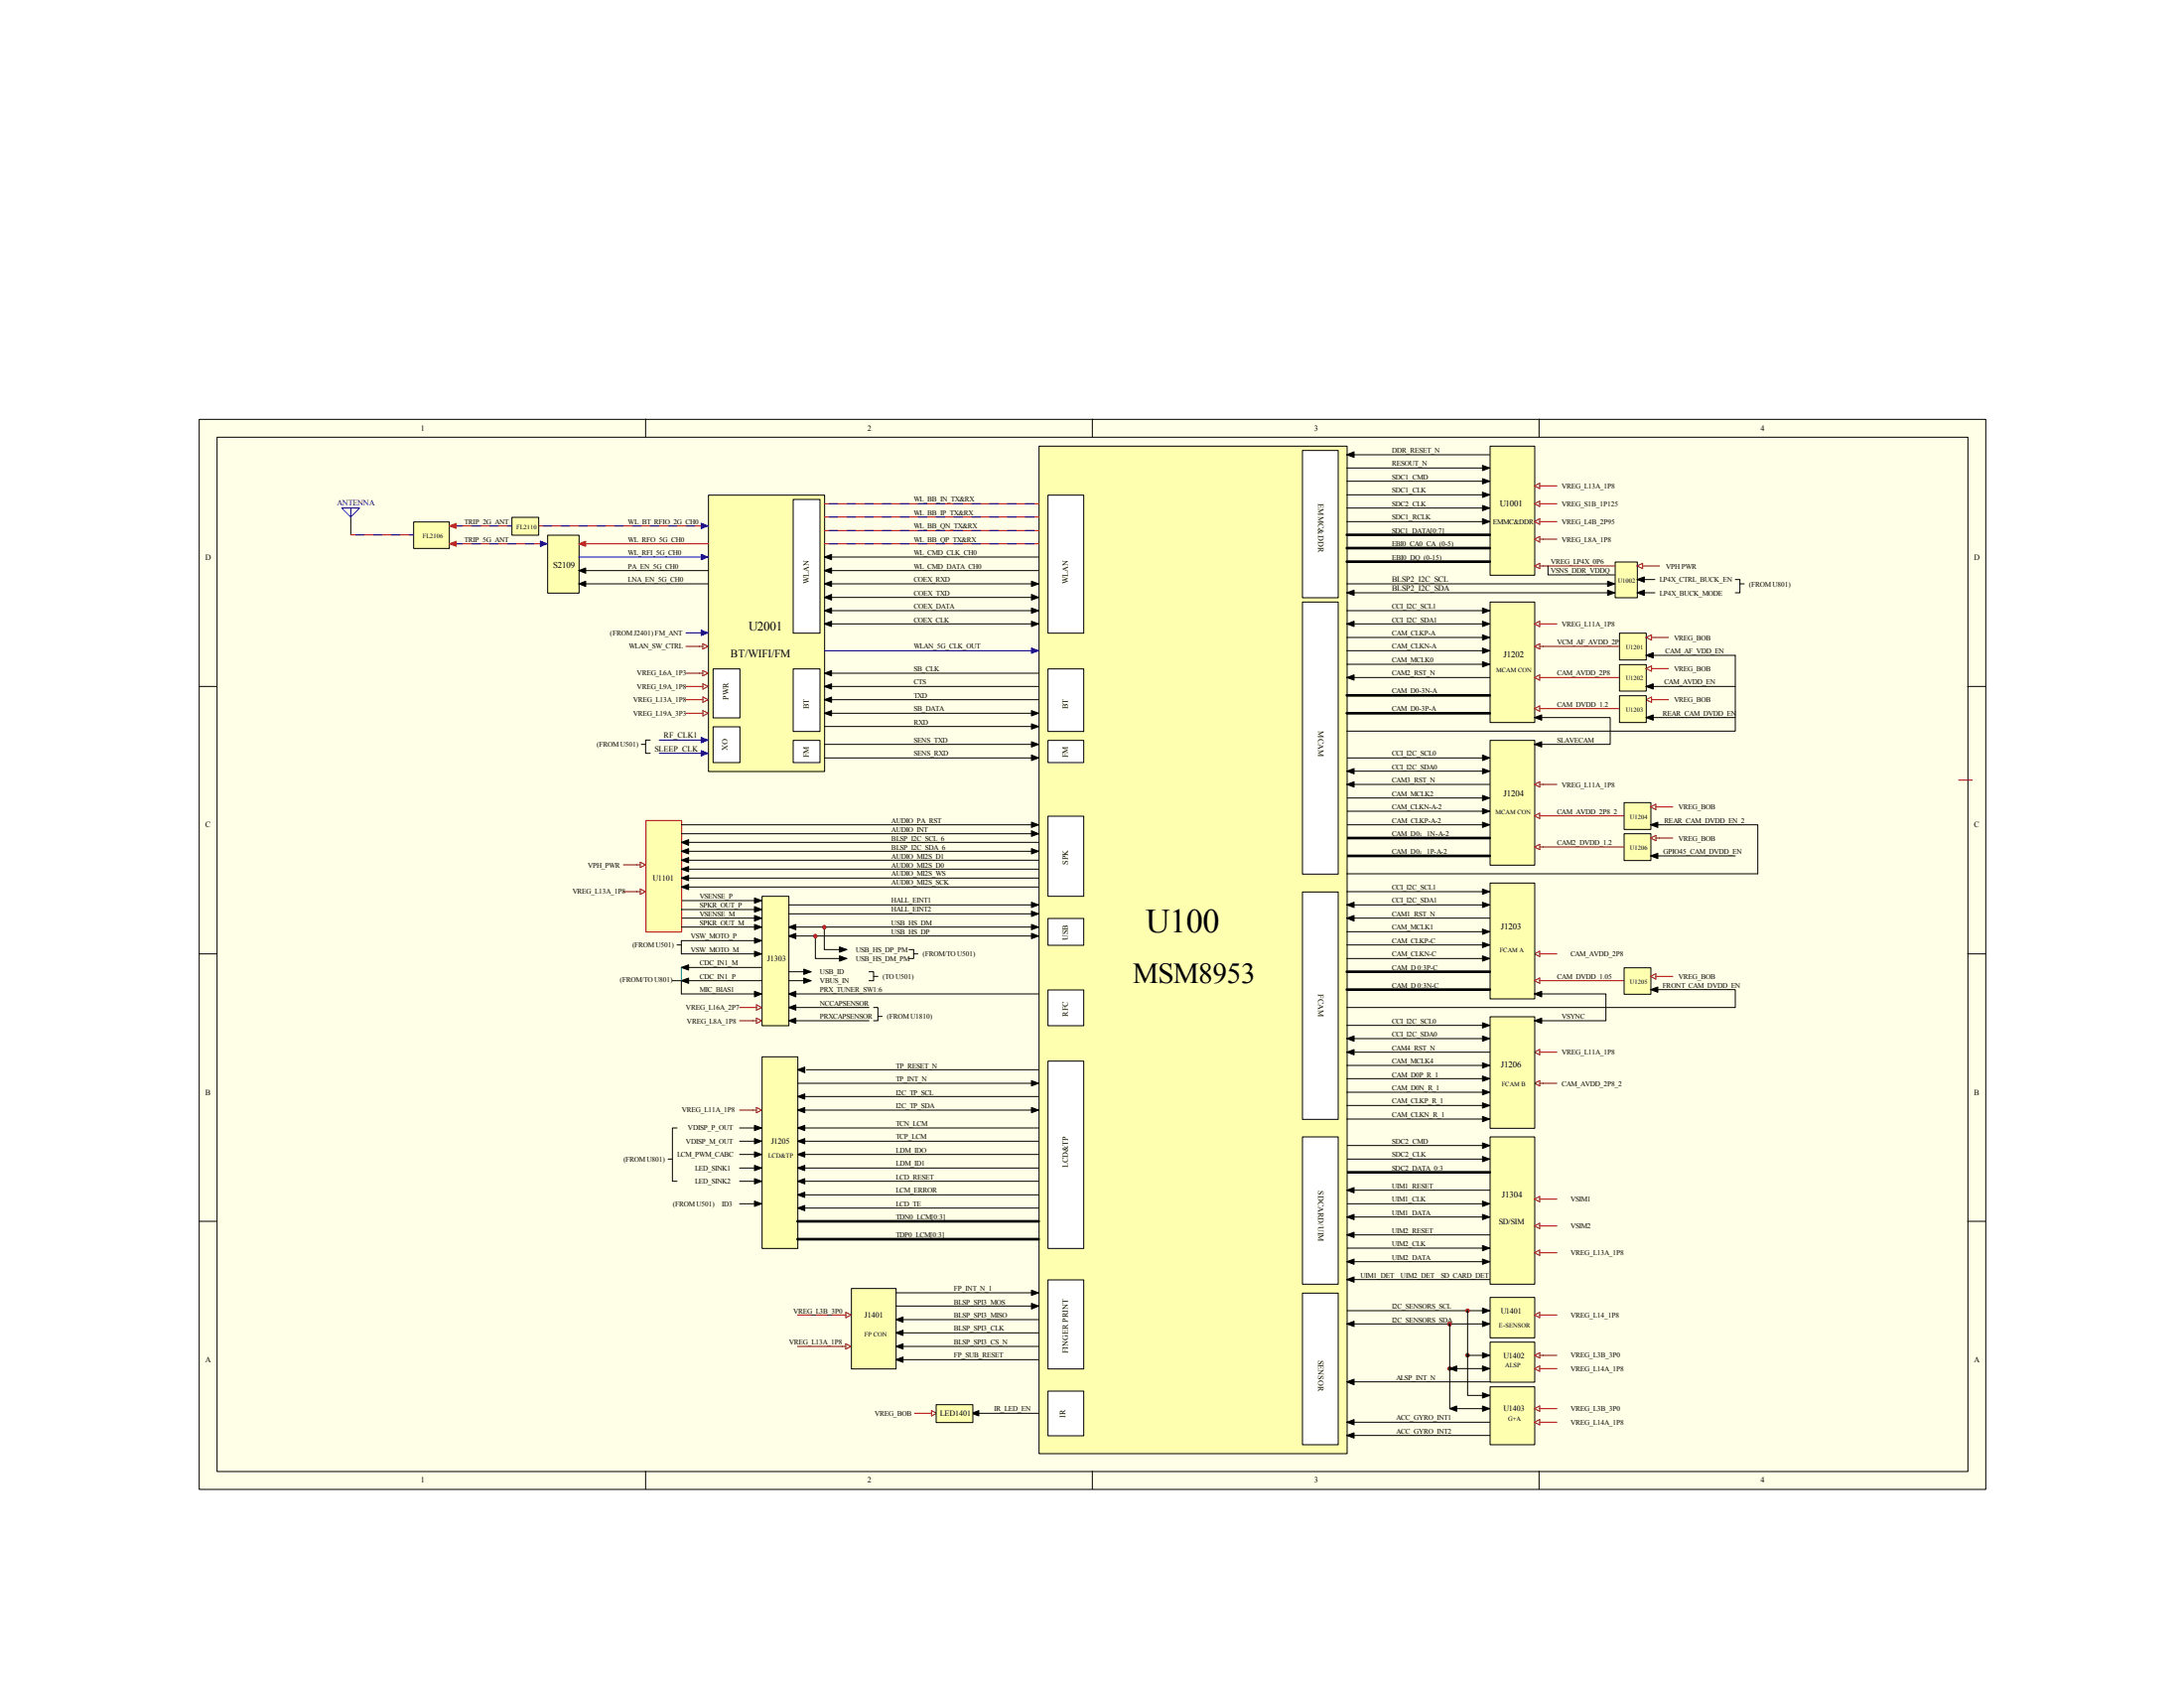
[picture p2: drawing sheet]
<svg xmlns="http://www.w3.org/2000/svg" width="279mm" height="216mm" viewBox="0 0 279 216" stroke-linecap="round" stroke-linejoin="round" font-family="sans-serif">
<path d="M25.5 53.6h228.5v136.9h-228.5z" fill="#ffffe8"/>
<g fill="none" stroke="#000" stroke-width=".13">
<path d="M25.5 53.6h228.5v136.9h-228.5zM27.8 55.9h224v132.3h-224zM82.6 53.6v2.3M139.7 53.6v2.3M196.9 53.6v2.3M44.9 66.1v2.3M25.4 87.8h2.3M251.7 87.8h2.3M25.4 122h2.3M251.7 122h2.3M25.4 156.2h2.3M251.7 156.2h2.3"/>
<path d="M82.6 188.2v2.3M139.7 188.2v2.3M196.9 188.2v2.3"/>
</g>
<path d="M43.7 65h2.3l-1.1 1.1zM44.9 65v1.1" fill="none" stroke="#00f" stroke-width=".13"/>
<path d="M70.1 68.5h4v7.4h-4z" fill="#ffffb0"/>
<path d="M70.1 68.5h4v7.4h-4z" fill="none" stroke="#000" stroke-width=".13"/>
<path d="M87.8 80.9h2.8" fill="none" stroke="#0000bf" stroke-width=".13"/>
<path d="M90.7 63.4h14.8v35.3h-14.8z" fill="#ffffb0"/>
<path d="M90.6 63.3h14.9v35.4h-14.9zM105.5 71.2h27.4M105.5 73h27.4M105.5 74.7h27.4M105.5 76.4h27.4M105.5 78.1h27.4M105.5 87.8h27.4M105.5 89.5h27.4M105.5 91.2h27.4M105.5 95.2h27.4M105.5 96.9h27.4" fill="none" stroke="#000" stroke-width=".13"/>
<path d="M87.8 91.2h2.1M87.8 89.5h2.1M87.8 87.8h2.1M89.9 90.9l.7 .3-.7 .4zM89.9 87.5l.7 .3-.7 .3zM89.9 89.2l.7 .3-.7 .3z" fill="none" stroke="#800000" stroke-width=".13"/>
<path d="M190.7 94.7h5.6v16h-5.6z" fill="#ffffb0"/>
<path d="M172.3 96.9h18.3M172.3 98.6h17.7M190.6 94.7h5.7v16h-5.7zM171.7 102.1h18.3M172.3 100.3h18.3M172.3 103.8h18.3M172.3 105.5h17.7" fill="none" stroke="#000" stroke-width=".13"/>
<path d="M172.3 107.2h18.3M172.3 109.5h18.3" fill="none" stroke="#000" stroke-width=".34"/>
<path d="M196.3 100.3l.7-.3v.7zM197 100.3h2.2" fill="none" stroke="#800000" stroke-width=".13"/>
<path d="M190.7 145.5h5.6v18.8h-5.6z" fill="#ffffb0"/>
<path d="M172.3 146.5h18.3M172.3 148.3h18.3M172.3 152.2h18.3M172.3 154h18.3M172.3 155.7h18.3M172.3 157.9h18.3M172.3 159.6h18.3M190.6 145.4h5.7v18.9h-5.7zM172.3 161.4h18.3" fill="none" stroke="#000" stroke-width=".13"/>
<path d="M172.3 149.9h18.3" fill="none" stroke="#000" stroke-width=".34"/>
<path d="M196.3 153.4l.7-.4v.7zM196.3 156.8l.7-.3v.6zM197 153.4h2.2M197 156.8h2.2" fill="none" stroke="#800000" stroke-width=".13"/>
<path d="M190.7 166h5.6v5.1h-5.6z" fill="#ffffb0"/>
<path d="M172.3 167.6h18.3M172.3 169.3h18.3M190.6 165.9h5.7v5.2h-5.7z" fill="none" stroke="#000" stroke-width=".13"/>
<path d="M190.7 171.7h5.6v5.1h-5.6z" fill="#ffffb0"/>
<path d="M172.3 176.7h18.3M190.6 171.7h5.7v5.1h-5.7z" fill="none" stroke="#000" stroke-width=".13"/>
<path d="M196.3 173.4l.7-.4v.7zM197 173.4h.4" fill="none" stroke="#800000" stroke-width=".13"/>
<path d="M187.6 173.2l.1-.1 .2 .1v.3h-.3l-.1-.1z" fill-rule="evenodd" fill="#800000"/>
<path d="M187.6 173.2l.1-.1 .2 .1v.3h-.3l-.1-.1z" fill="none" stroke="#800000" stroke-width=".13"/>
<path d="M185.3 169.2h.3v.3l-.1 .1-.2-.1-.1-.2z" fill-rule="evenodd" fill="#800000"/>
<path d="M185.3 169.2h.3v.3l-.1 .1-.2-.1-.1-.2z" fill="none" stroke="#800000" stroke-width=".13"/>
<path d="M187.6 167.5h.3v.3h-.3l-.1-.2z" fill-rule="evenodd" fill="#800000"/>
<path d="M187.6 167.5h.3v.3h-.3l-.1-.2z" fill="none" stroke="#800000" stroke-width=".13"/>
<path d="M185.3 174.9h.3v.3h-.3l-.1-.2z" fill-rule="evenodd" fill="#800000"/>
<path d="M185.3 174.9h.3v.3h-.3l-.1-.2z" fill="none" stroke="#800000" stroke-width=".13"/>
<path d="M190.7 177.4h5.6v7.4h-5.6z" fill="#ffffb0"/>
<path d="M185.5 175v5.2h5.1M187.7 173.4v5.1h2.9M190.6 177.4h5.7v7.4h-5.7z" fill="none" stroke="#000" stroke-width=".13"/>
<path d="M197.4 173.4h1.8M196.3 180.2l.7-.4v.7zM196.3 181.9l.7-.3v.6zM197 180.2h2.2M197 181.9h2.2" fill="none" stroke="#800000" stroke-width=".13"/>
<path d="M133 57.1h39.3v128.8h-39.3z" fill="#ffffb0"/>
<g fill="none" stroke="#000" stroke-width=".13">
<path d="M132.9 57.1h39.4v128.8h-39.4zM105.5 73l.9-.4v.7zM105.5 74.7l.9-.4v.7zM105.5 76.4l.9-.4v.8zM105.5 78.1l.9-.3v.6zM105.5 71.2l.9-.3v.7zM132 74.3l.9 .4-.9 .3zM132 76l.9 .4-.9 .4zM132 77.8l.9 .3-.9 .3zM105.5 86.1l.9-.3v.6zM105.5 89.5l.9-.3v.6zM105.5 91.2l.9-.3v.7z"/>
<path d="M105.5 87.8l.9-.3v.6zM132 90.9l.9 .3-.9 .4zM132 94.9l.9 .3-.9 .3zM132 96.6l.9 .3-.9 .4zM172.3 98.6l.9-.3v.7zM189.7 96.6l.9 .3-.9 .4zM189.7 98.3l.9 .3-.9 .4zM172.3 100.3l.9-.3v.7zM189.7 101.7l.9 .4-.9 .3zM189.7 103.4l.9 .4-.9 .3zM189.7 105.2l.9 .3-.9 .3zM172.3 152.2l.9-.3v.7z"/>
<path d="M172.3 157.9l.9-.3v.7zM172.3 155.7l.9-.4v.7zM189.7 146.2l.9 .3-.9 .4zM189.7 147.9l.9 .4-.9 .3zM189.7 153.6l.9 .4-.9 .3zM189.7 155.3l.9 .4-.9 .3zM189.7 159.3l.9 .3-.9 .4zM172.3 161.4l.9-.4v.7zM172.3 169.3l.9-.3v.7zM172.3 176.7l.9-.3v.7zM185.5 175l.9-.3v.7zM189.7 161l.9 .4-.9 .3z"/>
<path d="M189.7 167.3l.9 .3-.9 .4zM189.7 169l.9 .3-.9 .4zM189.7 173l.9 .4-.9 .3zM189.7 174.7l.9 .3-.9 .4zM189.7 178.1l.9 .4-.9 .3zM189.7 179.8l.9 .4-.9 .3zM185.5 180.2l.9-.4v.7z"/>
</g>
<g fill="#000">
<path d="M105.5 73l.9-.4v.7zM105.5 74.7l.9-.4v.7zM105.5 76.4l.9-.4v.8zM105.5 78.1l.9-.3v.6zM105.5 71.2l.9-.3v.7zM132 74.3l.9 .4-.9 .3zM132 76l.9 .4-.9 .4zM132 77.8l.9 .3-.9 .3zM105.5 86.1l.9-.3v.6zM105.5 89.5l.9-.3v.6zM105.5 91.2l.9-.3v.7zM105.5 87.8l.9-.3v.6z"/>
<path d="M132 90.9l.9 .3-.9 .4zM132 94.9l.9 .3-.9 .3zM132 96.6l.9 .3-.9 .4zM172.3 98.6l.9-.3v.7zM189.7 96.6l.9 .3-.9 .4zM189.7 98.3l.9 .3-.9 .4zM172.3 100.3l.9-.3v.7zM189.7 101.7l.9 .4-.9 .3zM189.7 103.4l.9 .4-.9 .3zM189.7 105.2l.9 .3-.9 .3zM172.3 152.2l.9-.3v.7zM172.3 157.9l.9-.3v.7z"/>
<path d="M172.3 155.7l.9-.4v.7zM189.7 146.2l.9 .3-.9 .4zM189.7 147.9l.9 .4-.9 .3zM189.7 153.6l.9 .4-.9 .3zM189.7 155.3l.9 .4-.9 .3zM189.7 159.3l.9 .3-.9 .4zM172.3 161.4l.9-.4v.7zM172.3 169.3l.9-.3v.7zM172.3 176.7l.9-.3v.7zM185.5 175l.9-.3v.7zM189.7 161l.9 .4-.9 .3zM189.7 167.3l.9 .3-.9 .4z"/>
<path d="M189.7 169l.9 .3-.9 .4zM189.7 173l.9 .4-.9 .3zM189.7 174.7l.9 .3-.9 .4zM189.7 178.1l.9 .4-.9 .3zM185.5 180.2l.9-.4v.7zM189.7 179.8l.9 .4-.9 .3z"/>
</g>
<path d="M89.7 80.6l.9 .3-.9 .4z" fill="#0000bf"/>
<path d="M89.7 80.6l.9 .3-.9 .4z" fill="none" stroke="#0000bf" stroke-width=".13"/>
<path d="M134.1 63.4h4.5v17.6h-4.5z" fill="#fff"/>
<path d="M134.1 63.3h4.5v17.7h-4.5z" fill="none" stroke="#000" stroke-width=".13"/>
<path d="M134.1 85.6h4.5v8h-4.5z" fill="#fff"/>
<path d="M134.1 85.6h4.5v8h-4.5z" fill="none" stroke="#000" stroke-width=".13"/>
<path d="M134.1 94.7h4.5v2.8h-4.5z" fill="#fff"/>
<path d="M134.1 94.7h4.5v2.8h-4.5z" fill="none" stroke="#000" stroke-width=".13"/>
<path d="M101.5 63.9h3.4v17.1h-3.4z" fill="#fff"/>
<path d="M101.5 63.9h3.4v17.1h-3.4z" fill="none" stroke="#000" stroke-width=".13"/>
<path d="M101.5 85.6h3.4v8h-3.4z" fill="#fff"/>
<path d="M101.5 85.6h3.4v8h-3.4z" fill="none" stroke="#000" stroke-width=".13"/>
<path d="M101.5 94.7h3.4v2.8h-3.4z" fill="#fff"/>
<path d="M101.5 94.7h3.4v2.8h-3.4z" fill="none" stroke="#000" stroke-width=".13"/>
<path d="M91.3 85.6h3.4v6.2h-3.4z" fill="#fff"/>
<path d="M91.2 85.6h3.5v6.2h-3.5z" fill="none" stroke="#000" stroke-width=".13"/>
<path d="M166.7 114.1h4.5v29.1h-4.5z" fill="#fff"/>
<path d="M166.6 114.1h4.6v29.1h-4.6z" fill="none" stroke="#000" stroke-width=".13"/>
<path d="M166.7 145.5h4.5v18.8h-4.5z" fill="#fff"/>
<path d="M166.6 145.4h4.6v18.9h-4.6z" fill="none" stroke="#000" stroke-width=".13"/>
<path d="M166.7 165.4h4.5v19.4h-4.5z" fill="#fff"/>
<path d="M166.6 165.4h4.6v19.4h-4.6z" fill="none" stroke="#000" stroke-width=".13"/>
<path d="M53 66.8h4.5v3.3h-4.5z" fill="#ffffb0"/>
<path d="M52.9 66.8h4.6v3.3h-4.6z" fill="none" stroke="#000" stroke-width=".13"/>
<path d="M97.5 114.7h3.4v16.5h-3.4z" fill="#ffffb0"/>
<path d="M87.2 115.2h10.3M87.2 117.4h10.3M97.5 114.6h3.4v16.6h-3.4zM100.9 118.6h32M100.9 119.7h32M104.3 119.7v2.9h4M105.5 118.6v2.9h2.8M86 125.4h11.5M87.2 123.7h10.3M116.9 121.5v1.1h-.6M116.9 122h.5" fill="none" stroke="#000" stroke-width=".13"/>
<path d="M105.3 118.4h.3v.4h-.1h-.2z" fill-rule="evenodd" fill="#800000"/>
<path d="M105.3 118.4h.3v.4h-.1h-.2z" fill="none" stroke="#800000" stroke-width=".13"/>
<path d="M104.2 119.6h.3v.3l-.2 .1-.1-.1z" fill-rule="evenodd" fill="#800000"/>
<path d="M104.2 119.6h.3v.3l-.2 .1-.1-.1z" fill="none" stroke="#800000" stroke-width=".13"/>
<path d="M100.9 118.6l.9-.4v.7zM100.9 119.7l.9-.3v.7zM132 118.2l.9 .4-.9 .3zM132 119.4l.9 .3-.9 .4zM100.9 125.4h2.9M102.8 125.1l1 .3-1 .4zM107.4 121.1l.9 .4-.9 .3zM107.4 122.3l.9 .3-.9 .3z" fill="none" stroke="#000" stroke-width=".13"/>
<path d="M100.9 118.6l.9-.4v.7zM100.9 119.7l.9-.3v.7zM132 118.2l.9 .4-.9 .3zM132 119.4l.9 .3-.9 .4zM102.8 125.1l1 .3-1 .4zM107.4 121.1l.9 .4-.9 .3zM107.4 122.3l.9 .3-.9 .3z" fill="#000"/>
<path d="M134.1 117.5h4.5v3.4h-4.5z" fill="#fff"/>
<path d="M96.5 117.1l1 .3-1 .4zM96.5 114.9l1 .3-1 .3zM134.1 117.5h4.5v3.4h-4.5zM87.2 125.4l.9-.3v.7zM87.2 123.7l.9-.3v.7zM100.9 127.1l.9-.3v.7zM100.9 128.9l.9-.4v.7zM100.9 127.1h32M100.9 128.9h10.3" fill="none" stroke="#000" stroke-width=".13"/>
<path d="M96.5 117.1l1 .3-1 .4zM96.5 114.9l1 .3-1 .3zM87.2 125.4l.9-.3v.7zM87.2 123.7l.9-.3v.7zM100.9 127.1l.9-.3v.7zM100.9 128.9l.9-.4v.7z" fill="#000"/>
<path d="M94.6 130.6h2.2M96.8 130.2l.7 .4-.7 .3z" fill="none" stroke="#800000" stroke-width=".13"/>
<path d="M97.5 135.2h4.6v24.5h-4.6z" fill="#ffffb0"/>
<g fill="none" stroke="#000" stroke-width=".13">
<path d="M97.5 135.2h4.6v24.5h-4.6zM94.6 144.3h2.9M94.6 146h2.9M94.6 147.7h2.9M94.6 149.4h2.9M94.6 151.1h2.9M96.5 143.9l1 .4-1 .3zM96.5 145.6l1 .4-1 .3zM96.5 147.3l1 .4-1 .3zM96.5 149.1l1 .3-1 .3zM96.5 150.7l1 .4-1 .3zM102 151.1l1-.4v.7z"/>
<path d="M102 152.8l1-.3v.7zM102 147.7l1-.4v.7zM102 149.4l1-.3v.6zM102 144.3l1-.4v.7zM102 146l1-.4v.7zM102 144.3h30.9M102 146h30.9M102 147.7h30.9M102 149.4h30.9M102 151.1h30.9M102 152.8h30.9"/>
</g>
<path d="M102 156.2h30.9M102 158.5h30.9" fill="none" stroke="#000" stroke-width=".34"/>
<path d="M96.5 143.9l1 .4-1 .3zM96.5 145.6l1 .4-1 .3zM96.5 147.3l1 .4-1 .3zM96.5 149.1l1 .3-1 .3zM96.5 150.7l1 .4-1 .3zM102 151.1l1-.4v.7zM102 152.8l1-.3v.7zM102 147.7l1-.4v.7zM102 149.4l1-.3v.6zM102 144.3l1-.4v.7zM102 146l1-.4v.7z" fill="#000"/>
<path d="M134.1 135.8h4.5v23.9h-4.5z" fill="#fff"/>
<path d="M134.1 135.7h4.5v24h-4.5z" fill="none" stroke="#000" stroke-width=".13"/>
<path d="M109 164.8h5.6v10.3h-5.6z" fill="#ffffb0"/>
<path d="M108.9 164.8h5.7v10.3h-5.7zM114.6 173.9l.9-.3v.6zM114.6 172.2l.9-.3v.7zM114.6 170.5l.9-.4v.7zM114.6 168.8l.9-.4v.7zM114.6 173.9h18.3M114.6 172.2h18.3M114.6 170.5h18.3M114.6 168.8h18.3M114.6 167h18.3M132 166.7l.9 .3-.9 .4z" fill="none" stroke="#000" stroke-width=".13"/>
<path d="M114.6 173.9l.9-.3v.6zM114.6 172.2l.9-.3v.7zM114.6 170.5l.9-.4v.7zM114.6 168.8l.9-.4v.7zM132 166.7l.9 .3-.9 .4z" fill="#000"/>
<path d="M134.1 163.7h4.5v11.4h-4.5z" fill="#fff"/>
<path d="M134.1 163.7h4.5v11.4h-4.5z" fill="none" stroke="#000" stroke-width=".13"/>
<path d="M91.3 93h3.4v4.5h-3.4z" fill="#fff"/>
<g fill="none" stroke="#000" stroke-width=".13">
<path d="M91.2 93h3.5v4.5h-3.5zM87.2 127.1h10.3M96.5 126.8l1 .3-1 .4zM100.9 130.6l.9-.4v.7zM100.9 130.6h10.3M102 136.8l1-.3v.7zM102 138.6h30.9M103.2 136.8h29.7M132 138.2l.9 .4-.9 .3zM85.5 148.3h.5M86.6 144.3h-.6v6.8h.6M94.6 154h2.9"/>
<path d="M96.5 153.6l1 .4-1 .3zM102 142l1-.4v.7zM102 140.3l1-.4v.7zM102 140.3h30.9M102 142h30.9M132 141.6l.9 .4-.9 .3zM114.6 165.4h18.3M132 165l.9 .4-.9 .3zM172.3 163.7l.9-.4v.7zM172.3 183.6l.9-.3v.6zM172.3 183.6h18.3"/>
</g>
<path d="M96.5 126.8l1 .3-1 .4zM100.9 130.6l.9-.4v.7zM102 136.8l1-.3v.7zM132 138.2l.9 .4-.9 .3zM96.5 153.6l1 .4-1 .3zM102 142l1-.4v.7zM102 140.3l1-.4v.7zM132 141.6l.9 .4-.9 .3zM132 165l.9 .4-.9 .3zM172.3 163.7l.9-.4v.7zM172.3 183.6l.9-.3v.6z" fill="#000"/>
<path d="M94.6 128.9h2.2M96.8 128.5l.7 .4-.7 .3zM102 168.2h6.2M108.2 167.9l.7 .3-.7 .3zM196.3 168.2l.7-.3v.6zM196.3 175l.7-.3v.7zM197 168.2h2.2M197 175h2.2" fill="none" stroke="#800000" stroke-width=".13"/>
<path d="M84.3 94.7h6.3" fill="none" stroke="#0000bf" stroke-width=".13"/>
<path d="M89.7 94.3l.9 .4-.9 .3z" fill="#0000bf"/>
<path d="M89.7 94.3l.9 .4-.9 .3z" fill="none" stroke="#0000bf" stroke-width=".13"/>
<path d="M105.5 69.6h27.4M105.5 67.9h27.4M105.5 66.1h27.4M105.5 64.4h27.4" fill="none" stroke="#f00" stroke-width=".13"/>
<g fill="none" stroke="#00f" stroke-width=".13">
<path d="M106 69.6h1.2M106 67.9h1.2M106 66.1h1.2M106 64.4h1.2M108.3 69.6h1.2M108.3 67.9h1.2M108.3 66.1h1.2M108.3 64.4h1.2M110.6 69.6h1.2M110.6 67.9h1.2M110.6 66.1h1.2M110.6 64.4h1.2"/>
<path d="M112.9 69.6h1.1M112.9 67.9h1.1M112.9 66.1h1.1M112.9 64.4h1.1M115.1 69.6h1.2M115.1 67.9h1.2M115.1 66.1h1.2M115.1 64.4h1.2M117.4 69.6h1.2M117.4 67.9h1.2M117.4 66.1h1.2M117.4 64.4h1.2"/>
<path d="M119.7 69.6h1.2M119.7 67.9h1.2M119.7 66.1h1.2M119.7 64.4h1.2M122 69.6h1.1M122 67.9h1.1M122 66.1h1.1M122 64.4h1.1M124.3 69.6h1.1M124.3 67.9h1.1M124.3 66.1h1.1M124.3 64.4h1.1"/>
<path d="M126.6 69.6h1.1M126.6 67.9h1.1M126.6 66.1h1.1M126.6 64.4h1.1M128.9 69.6h1.1M128.9 67.9h1.1M128.9 66.1h1.1M128.9 64.4h1.1M131.1 69.6h1.2M131.1 67.9h1.2M131.1 66.1h1.2M131.1 64.4h1.2"/>
</g>
<path d="M190.7 57.1h5.6v16.5h-5.6z" fill="#ffffb0"/>
<path d="M190.6 57.1h5.7v16.5h-5.7zM172.3 61.6h18.3M172.3 63.3h18.3M172.3 65h18.3M172.3 66.7h18.3M189.7 61.2l.9 .4-.9 .3zM189.7 62.9l.9 .4-.9 .3zM189.7 64.6l.9 .4-.9 .3zM189.7 66.3l.9 .4-.9 .4z" fill="none" stroke="#000" stroke-width=".13"/>
<path d="M172.3 68.4h18.3" fill="none" stroke="#000" stroke-width=".34"/>
<path d="M196.3 62.1l.7-.3v.7zM196.3 64.4l.7-.3v.7zM197 62.1h2.2M197 64.4h2.2" fill="none" stroke="#800000" stroke-width=".13"/>
<path d="M189.7 61.2l.9 .4-.9 .3zM189.7 62.9l.9 .4-.9 .3zM189.7 64.6l.9 .4-.9 .3zM189.7 66.3l.9 .4-.9 .4z" fill="#000"/>
<path d="M166.7 57.7h4.5v18.8h-4.5z" fill="#fff"/>
<path d="M166.6 57.6h4.6v18.9h-4.6z" fill="none" stroke="#000" stroke-width=".13"/>
<path d="M196.3 66.7l.7-.4v.8zM196.3 69l.7-.4v.7zM197 66.7h2.2M197 69h2.2" fill="none" stroke="#800000" stroke-width=".13"/>
<path d="M172.3 70.1h18.3M172.3 71.8h18.3" fill="none" stroke="#000" stroke-width=".34"/>
<path d="M190.7 77h5.6v15.4h-5.6z" fill="#ffffb0"/>
<g fill="none" stroke="#000" stroke-width=".13">
<path d="M172.3 79.8l.9-.3v.6zM172.3 78.1h18.3M172.3 79.8h17.7M189.7 77.8l.9 .3-.9 .3zM189.7 79.5l.9 .3-.9 .3zM190.6 77h5.7v15.4h-5.7zM172.3 86.7l.9-.4v.7zM172.3 81.5h18.3M172.3 83.2h18.3M172.3 85h18.3M172.3 86.7h18.3M189.7 81.2l.9 .3-.9 .4z"/>
<path d="M189.7 82.9l.9 .3-.9 .4zM189.7 84.6l.9 .4-.9 .3z"/>
</g>
<path d="M172.3 88.9h18.3M172.3 91.2h18.3" fill="none" stroke="#000" stroke-width=".34"/>
<path d="M196.3 79.8l.7-.3v.6zM197 79.8h2.2M196.3 134.6l.7-.4v.7zM196.3 138.6l.7-.4v.7zM197 134.6h2.2M197 138.6h2.2" fill="none" stroke="#800000" stroke-width=".13"/>
<path d="M172.3 79.8l.9-.3v.6zM189.7 77.8l.9 .3-.9 .3zM189.7 79.5l.9 .3-.9 .3zM172.3 86.7l.9-.4v.7zM189.7 81.2l.9 .3-.9 .4zM189.7 82.9l.9 .3-.9 .4zM189.7 84.6l.9 .4-.9 .3z" fill="#000"/>
<path d="M166.7 77h4.5v34.8h-4.5z" fill="#fff"/>
<path d="M166.6 77h4.6v34.8h-4.6z" fill="none" stroke="#000" stroke-width=".13"/>
<path d="M207.8 106.7h3.4v3.4h-3.4z" fill="#ffffb0"/>
<path d="M211.2 91.8h4.5M207.8 106.6h3.4v3.5h-3.4zM185.5 169.3v5.7M186 175h4M187.7 167.6v5.8h2.3" fill="none" stroke="#000" stroke-width=".13"/>
<path d="M210.6 89.5l.7-.3v.6zM211.3 89.5h2.1M196.3 108.3l.7-.3v.7zM197 108.3h10.7M102 172.2h6.2M108.2 171.9l.7 .3-.7 .4z" fill="none" stroke="#800000" stroke-width=".13"/>
<path d="M82.7 105h4.5v14.2h-4.5z" fill="#ffffb0"/>
<path d="M79.8 114h2.1M81.9 113.7l.7 .3-.7 .4zM82.6 104.9h4.6v14.3h-4.6z" fill="none" stroke="#800000" stroke-width=".13"/>
<path d="M87.2 110l.9-.3v.7zM87.2 112.3l.9-.3v.6zM87.2 111.2l.9-.4v.7z" fill="#000"/>
<path d="M87.2 110l.9-.3v.7zM87.2 112.3l.9-.3v.6zM87.2 111.2l.9-.4v.7zM87.8 112.3h45.1M87.8 111.2h45.1M87.8 110h45.1" fill="none" stroke="#000" stroke-width=".13"/>
<path d="M134.1 104.4h4.5v10.2h-4.5z" fill="#fff"/>
<path d="M134.1 104.4h4.5v10.2h-4.5zM100.9 124.3h2.9M102.8 124l1 .3-1 .3zM111.2 124.3h.6v1.1h-.6M111.8 124.9h.5M116.3 121.5h.6M124.3 180.8l.9-.4v.7z" fill="none" stroke="#000" stroke-width=".13"/>
<path d="M87.2 123.7v1.7" fill="none" stroke="#008080" stroke-width=".13"/>
<path d="M102.8 124l1 .3-1 .3zM124.3 180.8l.9-.4v.7z" fill="#000"/>
<path d="M57.4 69.6h12.6M74 69.6h16.6" fill="none" stroke="#f00" stroke-width=".13"/>
<path d="M58 69.6h1.2M60.3 69.6h1.2M62.6 69.6h1.2M64.9 69.6h1.1M67.2 69.6h1.1" fill="none" stroke="#00f" stroke-width=".13"/>
<path d="M134.1 178h4.5v5.6h-4.5z" fill="#fff"/>
<path d="M74 74.7l.9-.4v.7zM74 73l.9-.4v.7zM74 73h16.6M74 74.7h16.6M134.1 177.9h4.5v5.7h-4.5zM124.9 180.8h8" fill="none" stroke="#000" stroke-width=".13"/>
<path d="M117 180.8h2.2M119.2 180.4l.6 .4-.6 .3z" fill="none" stroke="#800000" stroke-width=".13"/>
<path d="M74 71.2h16.6" fill="none" stroke="#0000bf" stroke-width=".13"/>
<path d="M74 74.7l.9-.4v.7zM74 73l.9-.4v.7z" fill="#000"/>
<path d="M89.7 70.9l.9 .3-.9 .4z" fill="#0000bf"/>
<path d="M89.7 70.9l.9 .3-.9 .4z" fill="none" stroke="#0000bf" stroke-width=".13"/>
<path d="M105.5 83.2h27.4" fill="none" stroke="#00f" stroke-width=".13"/>
<path d="M132 82.9l.9 .3-.9 .4z" fill="#0000bf"/>
<path d="M132 82.9l.9 .3-.9 .4z" fill="none" stroke="#0000bf" stroke-width=".13"/>
<path d="M57.4 67.3h33.2" fill="none" stroke="#f00" stroke-width=".13"/>
<path d="M65.5 66.2h3.4v2.3h-3.4z" fill="#ffffb0"/>
<path d="M65.5 66.2h3.4v2.3h-3.4zM172.3 111.8h52.6M172.3 163.7h18.3M172.3 181.9l.9-.3v.6zM172.3 181.9h18.3" fill="none" stroke="#000" stroke-width=".13"/>
<g fill="none" stroke="#00f" stroke-width=".13">
<path d="M58 67.3h1.2M60.3 67.3h1.2M62.6 67.3h1.2M64.9 67.3h.5M69.5 67.3h1.1M71.8 67.3h1.1M74 67.3h1.2M76.3 67.3h1.2M78.6 67.3h1.2M80.9 67.3h1.1M83.2 67.3h1.1M85.5 67.3h1.1"/>
<path d="M87.8 67.3h1.1M90 67.3h.6"/>
</g>
<path d="M211.2 107.2l.6-.4v.7zM211.8 107.2h2.2M196.3 122l.7-.3v.6zM197 122h2.2M196.3 160.2l.7-.3v.7zM197 160.2h2.2" fill="none" stroke="#800000" stroke-width=".13"/>
<path d="M172.3 181.9l.9-.3v.6z" fill="#000"/>
<path d="M119.8 179.7h4.7v2.2h-4.7z" fill="#ffffb0"/>
<path d="M100.9 116.9h32M132 116.5l.9 .4-.9 .3zM119.8 179.7h4.7v2.2h-4.7z" fill="none" stroke="#000" stroke-width=".13"/>
<path d="M94.6 142h2.2M96.8 141.6l.7 .4-.7 .3z" fill="none" stroke="#800000" stroke-width=".13"/>
<path d="M132 116.5l.9 .4-.9 .3z" fill="#000"/>
<path d="M134.1 126.7h4.5v4.5h-4.5z" fill="#fff"/>
<g fill="none" stroke="#000" stroke-width=".13">
<path d="M172.3 58.2l.9-.4v.7zM172.3 59.9h18.3M172.3 58.2h18.3M189.7 59.5l.9 .4-.9 .3zM87.2 113.5l.9-.4v.7zM87.2 108.9l.9-.4v.7zM87.2 107.7l.9-.3v.7zM87.2 106.6h45.7M87.2 105.5h45.7M87.2 116.3h10.3M87.2 118.6h10.3M87.8 113.5h45.1"/>
<path d="M87.8 108.9h45.1M87.8 107.7h45.1M96.5 120l1 .3-1 .3zM96.5 116l1 .3-1 .4zM96.5 118.2l1 .4-1 .3zM132 108.5l.9 .4-.9 .3zM132 106.3l.9 .3-.9 .4zM132 105.2l.9 .3-.9 .3zM86.6 120.9h.6M96.5 121.7l1 .3-1 .3zM96.9 120.3h-9.7v1.7h9.7M134.1 126.6h4.5v4.6h-4.5z"/>
</g>
<path d="M172.3 58.2l.9-.4v.7zM189.7 59.5l.9 .4-.9 .3zM87.2 113.5l.9-.4v.7zM87.2 108.9l.9-.4v.7zM87.2 107.7l.9-.3v.7zM96.5 116l1 .3-1 .4zM96.5 118.2l1 .4-1 .3zM132 108.5l.9 .4-.9 .3zM132 106.3l.9 .3-.9 .4zM132 105.2l.9 .3-.9 .3zM96.5 121.7l1 .3-1 .3zM96.5 120l1 .3-1 .3z" fill="#000"/>
<path d="M79.8 110.6h2.1M81.9 110.3l.7 .3-.7 .4z" fill="none" stroke="#800000" stroke-width=".13"/>
<path d="M44.9 68.4h8" fill="none" stroke="#f00" stroke-width=".13"/>
<path d="M45.5 68.4h1.1M47.8 68.4h1.1M50 68.4h1.2M52.3 68.4h.6" fill="none" stroke="#00f" stroke-width=".13"/>
<path d="M206.7 71.9h2.8v4.6h-2.8z" fill="#ffffb0"/>
<g fill="none" stroke="#000" stroke-width=".13">
<path d="M172.3 75.8l.9-.3v.7zM172.3 74.7h33.7M172.3 75.8h34.3M198 72.4v1.1h8.6M205.7 74.3l.9 .4-.9 .3zM205.7 75.5l.9 .3-.9 .4zM206.6 71.9h2.9v4.6h-2.9zM209.4 75.8l1-.3v.7zM209.4 74.1l1-.3v.7zM210 75.8h1.7M210 74.1h1.7M222 74.1h.6v1.7h-.6"/>
<path d="M222.6 74.7h.5M222 83.8v9.7h-49.7"/>
</g>
<path d="M196.3 72.4l.7-.3v.6zM197 72.4h9.6M209.4 72.4l.7-.3v.6zM210.1 72.4h2.2" fill="none" stroke="#800000" stroke-width=".13"/>
<path d="M172.3 75.8l.9-.3v.7zM205.7 74.3l.9 .4-.9 .3zM205.7 75.5l.9 .3-.9 .4zM209.4 75.8l1-.3v.7zM209.4 74.1l1-.3v.7z" fill="#000"/>
<path d="M207.2 85h3.4v3.4h-3.4z" fill="#ffffb0"/>
<path d="M207.2 85h3.4v3.4h-3.4z" fill="none" stroke="#000" stroke-width=".13"/>
<path d="M196.3 86.7l.7-.4v.7zM197 86.7h10.1" fill="none" stroke="#800000" stroke-width=".13"/>
<path d="M207.2 81h3.4v3.4h-3.4z" fill="#ffffb0"/>
<path d="M207.2 81h3.4v3.4h-3.4z" fill="none" stroke="#000" stroke-width=".13"/>
<path d="M196.3 82.7l.7-.4v.7zM197 82.7h10.1" fill="none" stroke="#800000" stroke-width=".13"/>
<path d="M207.2 89h3.4v3.4h-3.4z" fill="#ffffb0"/>
<path d="M207.2 89h3.4v3.4h-3.4zM210.6 83.8h11.4M210.6 87.8h11.4M215.7 91.8h6.3" fill="none" stroke="#000" stroke-width=".13"/>
<path d="M196.3 90.6l.7-.3v.7zM197 90.6h10.1M210.6 85.5l.7-.3v.7zM210.6 81.5l.7-.3v.7zM211.3 85.5h2.1M211.3 81.5h2.1M250.6 99.8h1.7" fill="none" stroke="#800000" stroke-width=".13"/>
<path d="M207.8 102.7h3.4v3.4h-3.4z" fill="#ffffb0"/>
<path d="M196.3 91.8h9.7v3.4h-9.7M207.8 102.7h3.4v3.4h-3.4zM211.2 105.5h13.7v6.3M211.2 109.5h10.8" fill="none" stroke="#000" stroke-width=".13"/>
<path d="M196.3 104.4l.7-.4v.7zM197 104.4h10.7M211.2 103.2l.6-.3v.6zM211.8 103.2h2.2" fill="none" stroke="#800000" stroke-width=".13"/>
<path d="M190.7 113h5.6v14.8h-5.6z" fill="#ffffb0"/>
<g fill="none" stroke="#000" stroke-width=".13">
<path d="M172.3 117.4l.9-.3v.7zM172.3 115.7l.9-.3v.7zM172.3 114h18.3M172.3 115.7h17.7M172.3 117.4h18.3M172.3 119.2h18.3M189.7 113.7l.9 .3-.9 .4zM189.7 115.4l.9 .3-.9 .4zM189.7 118.8l.9 .4-.9 .3zM190.6 112.9h5.7v14.9h-5.7zM172.3 120.9h18.3M172.3 122.6h17.7"/>
<path d="M189.7 120.5l.9 .4-.9 .3zM189.7 122.3l.9 .3-.9 .3z"/>
</g>
<path d="M172.3 124.3h18.3M172.3 126.6h18.3" fill="none" stroke="#000" stroke-width=".34"/>
<path d="M172.3 117.4l.9-.3v.7zM172.3 115.7l.9-.3v.7zM189.7 113.7l.9 .3-.9 .4zM189.7 115.4l.9 .3-.9 .4zM189.7 118.8l.9 .4-.9 .3zM189.7 120.5l.9 .4-.9 .3zM189.7 122.3l.9 .3-.9 .3z" fill="#000"/>
<path d="M207.8 123.8h3.4v3.4h-3.4z" fill="#ffffb0"/>
<path d="M196.3 91.8l.9-.4v.7zM196.3 95.2l.9-.3v.6zM210.6 83.8l.9-.3v.7zM210.6 87.8l.9-.3v.6zM210.6 91.8l.9-.4v.7zM211.2 105.5l.9-.3v.6zM211.2 109.5l.9-.4v.7zM207.8 123.8h3.4v3.4h-3.4zM211.2 126.6l.9-.4v.7zM211.7 126.6h10.3v2.3h-49.7" fill="none" stroke="#000" stroke-width=".13"/>
<path d="M196.3 125.4l.7-.3v.7zM197 125.4h10.7M211.2 124.9l.6-.4v.7zM211.8 124.9h2.2" fill="none" stroke="#800000" stroke-width=".13"/>
<path d="M196.3 91.8l.9-.4v.7zM196.3 95.2l.9-.3v.6zM210.6 83.8l.9-.3v.7zM210.6 87.8l.9-.3v.6zM210.6 91.8l.9-.4v.7zM211.2 105.5l.9-.3v.6zM211.2 109.5l.9-.4v.7zM211.2 126.6l.9-.4v.7z" fill="#000"/>
<path d="M190.7 130.1h5.6v14.2h-5.6z" fill="#ffffb0"/>
<g fill="none" stroke="#000" stroke-width=".13">
<path d="M172.3 134.6l.9-.4v.7zM172.3 132.8l.9-.3v.7zM172.3 131.1h18.3M172.3 132.8h17.7M172.3 134.6h18.3M172.3 136.3h18.3M172.3 138h18.3M172.3 139.7h17.7M189.7 130.8l.9 .3-.9 .4zM189.7 132.5l.9 .3-.9 .4zM189.7 135.9l.9 .4-.9 .3zM189.7 137.6l.9 .4-.9 .3z"/>
<path d="M189.7 139.4l.9 .3-.9 .3zM190.6 130h5.7v14.3h-5.7zM196.3 130.6l.9-.4v.7zM196.3 127.1l.9-.3v.7zM196.3 127.1h9.1v3.5h-9.1M172.3 141.4h18.3M172.3 143.1h17.7M189.7 141.1l.9 .3-.9 .3zM189.7 142.8l.9 .3-.9 .4z"/>
</g>
<path d="M172.3 134.6l.9-.4v.7zM172.3 132.8l.9-.3v.7zM189.7 130.8l.9 .3-.9 .4zM189.7 132.5l.9 .3-.9 .4zM189.7 135.9l.9 .4-.9 .3zM189.7 137.6l.9 .4-.9 .3zM189.7 139.4l.9 .3-.9 .3zM196.3 130.6l.9-.4v.7zM196.3 127.1l.9-.3v.7zM189.7 141.1l.9 .3-.9 .3zM189.7 142.8l.9 .3-.9 .4z" fill="#000"/>
<path d="M87.8 82.7h2.1M87.8 86.1h2.1M89.9 82.3l.7 .4-.7 .3zM89.9 85.8l.7 .3-.7 .3z" fill="none" stroke="#800000" stroke-width=".13"/>
<path d="M74 69.6l.9-.4v.7z" fill="#de4f16"/>
<path d="M74 69.6l.9-.4v.7z" fill="none" stroke="#de4f16" stroke-width=".13"/>
<path d="M69.1 69.2l.9 .4-.9 .3z" fill="#0000bf"/>
<path d="M69.1 69.2l.9 .4-.9 .3z" fill="none" stroke="#0000bf" stroke-width=".13"/>
<path d="M57.4 69.6l1-.4v.7z" fill="#de4f16"/>
<path d="M57.4 69.6l1-.4v.7z" fill="none" stroke="#de4f16" stroke-width=".13"/>
<path d="M89.7 66.9l.9 .4-.9 .3z" fill="#0000bf"/>
<path d="M89.7 66.9l.9 .4-.9 .3z" fill="none" stroke="#0000bf" stroke-width=".13"/>
<path d="M57.4 67.3l1-.4v.7z" fill="#de4f16"/>
<path d="M57.4 67.3l1-.4v.7z" fill="none" stroke="#de4f16" stroke-width=".13"/>
<path d="M84.3 96.4h6.3" fill="none" stroke="#0000bf" stroke-width=".13"/>
<path d="M89.7 96l.9 .4-.9 .3z" fill="#0000bf"/>
<path d="M89.7 96l.9 .4-.9 .3z" fill="none" stroke="#0000bf" stroke-width=".13"/>
<g fill="none" stroke="#000" stroke-width=".13">
<path d="M105.5 79.8l.9-.3v.6zM105.5 79.8h27.4M132 79.5l.9 .3-.9 .3zM82 95.2h.6M83.2 94.7h-.6v1.7h.6M105.5 86.1h27.4M105.5 92.9h27.4M132 92.6l.9 .3-.9 .4zM100.9 115.7h32M132 115.4l.9 .3-.9 .4zM87.2 125.4v1.7M111.8 128.9h.5v1.7h-.5"/>
<path d="M112.3 130h.6M102 154.5l1-.3v.7zM102.6 154.5h30.3"/>
</g>
<path d="M105.5 79.8l.9-.3v.6zM132 79.5l.9 .3-.9 .3zM132 92.6l.9 .3-.9 .4zM132 115.4l.9 .3-.9 .4zM102 154.5l1-.3v.7z" fill="#000"/>
<text font-size="4.3" x="146.6" y="119.3">U100</text>
<text font-size="3.7" x="144.9" y="125.7">MSM8953</text>
<text font-size="1.6" x="95.8" y="80.6">U2001</text>
<text font-size="1.4" x="93.5" y="84">BT/WIFI/FM</text>
<g font-size="1.1">
<text x="191.9" y="64.7">U1001</text>
<text x="70.7" y="72.6">S2109</text>
<text x="192.3" y="84.1">J1202</text>
<text x="192.3" y="101.8">J1204</text>
<text x="192" y="118.9">J1203</text>
<text x="192" y="136.6">J1206</text>
<text x="192.1" y="153.1">J1304</text>
</g>
<g font-size="1">
<text x="53.8" y="55.1">1</text>
<text x="111" y="55.1">2</text>
<text x="168.1" y="55.1">3</text>
<text x="225.2" y="55.1">4</text>
<text x="168.6" y="64.4" transform="rotate(90 168.6 64.4)">EMMC&amp;DDR</text>
<text x="26.3" y="71.6">D</text>
<text x="252.6" y="71.6">D</text>
<text x="103.5" y="74.7" transform="rotate(-90 103.5 74.7)">WLAN</text>
<text x="136.6" y="74.7" transform="rotate(-90 136.6 74.7)">WLAN</text>
<text x="178.1" y="74.5">BLSP2_I2C_SCL</text>
<text x="178.1" y="75.6">BLSP2_I2C_SDA</text>
<text x="93.2" y="89.5" transform="rotate(-90 93.2 89.5)">PWR</text>
<text x="84.9" y="94.4">RF_CLK1</text>
<text x="92.4" y="94.5" transform="rotate(90 92.4 94.5)">OX</text>
<text x="103.5" y="90.7" transform="rotate(-90 103.5 90.7)">BT</text>
<text x="136.6" y="90.7" transform="rotate(-90 136.6 90.7)">BT</text>
<text x="168.6" y="93.5" transform="rotate(90 168.6 93.5)">MCAM</text>
<text x="83.8" y="96.1">SLEEP_CLK</text>
<text x="103.5" y="96.9" transform="rotate(-90 103.5 96.9)">FM</text>
<text x="136.6" y="96.9" transform="rotate(-90 136.6 96.9)">FM</text>
<text x="26.3" y="105.8">C</text>
<text x="252.6" y="105.8">C</text>
<text x="83.5" y="112.6">U1101</text>
<text x="136.6" y="110.6" transform="rotate(-90 136.6 110.6)">SPK</text>
<text x="98.2" y="122.9">J1303</text>
<text x="136.6" y="120.3" transform="rotate(-90 136.6 120.3)">USB</text>
<text x="136.6" y="130" transform="rotate(-90 136.6 130)">RFC</text>
<text x="168.6" y="127.2" transform="rotate(90 168.6 127.2)">FCAM</text>
<text x="26.3" y="140">B</text>
<text x="252.6" y="140">B</text>
<text x="98.6" y="146.3">J1205</text>
<text x="136.6" y="149.4" transform="rotate(-90 136.6 149.4)">LCD&amp;TP</text>
<text x="168.6" y="152.3" transform="rotate(90 168.6 152.3)">SDCARD/UIM</text>
<text x="191.8" y="156.6">SD/SIM</text>
<text x="192" y="168">U1401</text>
<text x="110.6" y="168.5">J1401</text>
<text x="136.6" y="173.1" transform="rotate(-90 136.6 173.1)">FINGER PRINT</text>
<text x="168.6" y="173.9" transform="rotate(90 168.6 173.9)">SENSOR</text>
<text x="192.3" y="173.7">U1402</text>
<text x="26.3" y="174.2">A</text>
<text x="252.6" y="174.2">A</text>
<text x="120.2" y="181.1">LED1401</text>
<text x="136.3" y="181.4" transform="rotate(-90 136.3 181.4)">IR</text>
<text x="192.3" y="180.5">U1403</text>
<text x="53.8" y="189.7">1</text>
<text x="111" y="189.7">2</text>
<text x="168.1" y="189.7">3</text>
<text x="225.2" y="189.7">4</text>
</g>
<text font-size="1" fill="#000080" x="43.1" y="64.6">ANTENNA</text>
<g font-size=".9">
<text x="178.1" y="59.6">RESOUT_N</text>
<text x="178.1" y="57.9">DDR_RESET_N</text>
<text x="116.9" y="64.2">WL_BB_IN_TX&amp;RX</text>
<text x="116.9" y="65.9">WL_BB_IP_TX&amp;RX</text>
<text x="178.1" y="61.3">SDC1_CMD</text>
<text x="178.1" y="64.7">SDC2_CLK</text>
<text x="178.1" y="63">SDC1_CLK</text>
<text x="199.8" y="64.7">VREG_S1B_1P125</text>
<text x="199.8" y="62.5">VREG_L13A_1P8</text>
<text x="59.4" y="69.3">TRIP_5G_ANT</text>
<text x="59.4" y="67">TRIP_2G_ANT</text>
<text x="80.3" y="71">WL_RFI_5G_CH0</text>
<text x="80.3" y="69.3">WL_RFO_5G_CH0</text>
<text x="80.3" y="67">WL_BT_RFIO_2G_CH0</text>
<text x="116.9" y="67.6">WL_BB_QN_TX&amp;RX</text>
<text x="116.9" y="69.3">WL_BB_QP_TX&amp;RX</text>
<text x="116.9" y="71">WL_CMD_CLK_CH0</text>
<text x="178.1" y="66.5">SDC1_RCLK</text>
<text x="178.1" y="68.2">SDC1_DATA[0:7]</text>
<text x="178.1" y="71.6">EBI0_DQ_(0-15)</text>
<text x="178.1" y="69.9">EBI0_CA0_CA_(0-5)</text>
<text x="191" y="67">EMMC&amp;DDR</text>
<text x="199.8" y="67">VREG_L4B_2P95</text>
<text x="199.8" y="69.3">VREG_L8A_1P8</text>
<text x="80.3" y="72.7">PA_EN_5G_CH0</text>
<text x="80.3" y="74.4">LNA_EN_5G_CH0</text>
<text x="116.9" y="76.2">COEX_TXD</text>
<text x="116.9" y="72.7">WL_CMD_DATA_CH0</text>
<text x="116.9" y="74.4">COEX_RXD</text>
<text x="116.9" y="77.9">COEX_DATA</text>
<text x="178.1" y="77.9">CCI_I2C_SCL1</text>
<text x="198.4" y="72.2">VREG_LP4X_0P6</text>
<text x="198.4" y="73.3">VSNS_DDR_VDDQ</text>
<text x="212.3" y="74.4">LP4X_CTRL_BUCK_EN</text>
<text x="212.3" y="76.2">LP4X_BUCK_MODE</text>
<text x="213.1" y="72.7">VPH PWR</text>
<text x="223.7" y="75">(FROM U801)</text>
<text x="78.1" y="81.3">(FROM J2401) FM_ANT</text>
<text x="80.4" y="83">WLAN_SW_CTRL</text>
<text x="116.9" y="83">WLAN_5G_CLK_OUT</text>
<text x="116.9" y="79.6">COEX_CLK</text>
<text x="178.1" y="79.6">CCI_I2C_SDA1</text>
<text x="178.1" y="81.3">CAM_CLKP-A</text>
<text x="178.1" y="83">CAM_CLKN-A</text>
<text x="199.2" y="82.4">VCM_AF_AVDD_2P8</text>
<text x="199.8" y="80.1">VREG_L11A_1P8</text>
<text x="213" y="83.6">CAM_AF_VDD_EN</text>
<text x="214.2" y="81.9">VREG_BOB</text>
<text x="81" y="89.8">VREG_L13A_1P8</text>
<text x="81.5" y="88.1">VREG_L9A_1P8</text>
<text x="81.5" y="86.4">VREG_L6A_1P3</text>
<text x="116.9" y="87.5">CTS</text>
<text x="116.9" y="89.3">TXD</text>
<text x="116.9" y="85.9">SB_CLK</text>
<text x="178.1" y="84.7">CAM_MCLK0</text>
<text x="178.1" y="86.4">CAM2_RST_N</text>
<text x="178.1" y="88.7">CAM_D0-3N-A</text>
<text x="199.2" y="86.4">CAM_AVDD_2P8</text>
<text x="212.9" y="87.5">CAM_AVDD_EN</text>
<text x="214.2" y="89.8">VREG_BOB</text>
<text x="214.2" y="85.9">VREG_BOB</text>
<text x="76.3" y="95.5">(FROM U501)</text>
<text x="81" y="91.6">VREG_L19A_3P3</text>
<text x="116.9" y="92.7">RXD</text>
<text x="116.9" y="95">SENS_TXD</text>
<text x="116.9" y="91">SB_DATA</text>
<text x="178.1" y="91">CAM_D0-3P-A</text>
<text x="199.2" y="95">SLAVECAM</text>
<text x="199.2" y="90.4">CAM_DVDD_1.2</text>
<text x="212.7" y="91.6">REAR_CAM_DVDD_EN</text>
<text x="116.9" y="96.7">SENS_RXD</text>
<text x="178.1" y="100.1">CAM3_RST_N</text>
<text x="178.1" y="101.8">CAM_MCLK2</text>
<text x="178.1" y="98.4">CCI_I2C_SDA0</text>
<text x="178.1" y="96.7">CCI_I2C_SCL0</text>
<text x="199.8" y="100.7">VREG_L11A_1P8</text>
<text x="114" y="107.5">BLSP_I2C_SCL_6</text>
<text x="114" y="106.4">AUDIO_INT</text>
<text x="114" y="105.2">AUDIO_PA_RST</text>
<text x="178.1" y="103.5">CAM_CLKN-A-2</text>
<text x="178.1" y="105.2">CAM_CLKP-A-2</text>
<text x="178.1" y="106.9">CAM_D0：1N-A-2</text>
<text x="199.2" y="104.1">CAM_AVDD_2P8_2</text>
<text x="212.9" y="105.2">REAR_CAM_DVDD_EN_2</text>
<text x="214.7" y="107.5">VREG_BOB</text>
<text x="214.7" y="103.5">VREG_BOB</text>
<text x="75.2" y="111">VPH_PWR</text>
<text x="114" y="112.1">AUDIO_MI2S_WS</text>
<text x="114" y="111">AUDIO_MI2S_D0</text>
<text x="114" y="109.8">AUDIO_MI2S_D1</text>
<text x="114" y="113.2">AUDIO_MI2S_SCK</text>
<text x="114" y="108.7">BLSP_I2C_SDA_6</text>
<text x="178.1" y="109.2">CAM_D0：1P-A-2</text>
<text x="178.1" y="113.8">CCI_I2C_SCL1</text>
<text x="199.2" y="108.1">CAM2_DVDD_1.2</text>
<text x="212.8" y="109.2">GPIO45_CAM_DVDD_EN</text>
<text x="73.2" y="114.3">VREG_L13A_1P8</text>
<text x="89.5" y="116.1">SPKR_OUT_P</text>
<text x="89.5" y="114.9">VSENSE_P</text>
<text x="89.5" y="118.4">SPKR_OUT_M</text>
<text x="89.5" y="117.2">VSENSE_M</text>
<text x="114" y="118.4">USB_HS_DM</text>
<text x="114" y="119.5">USB_HS_DP</text>
<text x="114" y="115.5">HALL_EINT1</text>
<text x="114" y="116.6">HALL_EINT2</text>
<text x="178.1" y="117.2">CAM1_RST_N</text>
<text x="178.1" y="118.9">CAM_MCLK1</text>
<text x="178.1" y="115.5">CCI_I2C_SDA1</text>
<text x="79.3" y="125.6">(FROM/TO U801)</text>
<text x="80.9" y="121.2">(FROM U501)</text>
<text x="88.3" y="120.1">VSW_MOTO_P</text>
<text x="88.3" y="121.8">VSW_MOTO_M</text>
<text x="89.5" y="123.5">CDC_IN1_M</text>
<text x="89.5" y="125.2">CDC_IN1_P</text>
<text x="104.9" y="124.6">USB_ID</text>
<text x="104.9" y="125.8">VBUS_IN</text>
<text x="109.5" y="121.8">USB_HS_DP_PM</text>
<text x="109.5" y="122.9">USB_HS_DM_PM</text>
<text x="112.9" y="125.2">(TO U501)</text>
<text x="118" y="122.3">(FROM/TO U501)</text>
<text x="178.1" y="120.6">CAM_CLKP-C</text>
<text x="178.1" y="122.3">CAM_CLKN-C</text>
<text x="178.1" y="124">CAM_D 0:3P-C</text>
<text x="199.2" y="125.2">CAM_DVDD_1.05</text>
<text x="200.9" y="122.3">CAM_AVDD_2P8</text>
<text x="214.7" y="125.2">VREG_BOB</text>
<text x="87.8" y="129.2">VREG_L16A_2P7</text>
<text x="87.9" y="130.9">VREG_L8A_1P8</text>
<text x="89.5" y="126.9">MIC_BIAS1</text>
<text x="104.9" y="128.6">NCCAPSENSOR</text>
<text x="104.9" y="126.9">PRX_TUNER_SW1:6</text>
<text x="104.9" y="130.3">PRXCAPSENSOR</text>
<text x="113.5" y="130.3">(FROM U1810)</text>
<text x="178.1" y="126.3">CAM_D 0:3N-C</text>
<text x="178.1" y="130.9">CCI_I2C_SCL0</text>
<text x="199.8" y="130.3">VSYNC</text>
<text x="212.7" y="126.3">FRONT_CAM_DVDD_EN</text>
<text x="114.6" y="136.6">TP_RESET_N</text>
<text x="178.1" y="134.3">CAM4_RST_N</text>
<text x="178.1" y="137.8">CAM_D0P_R_1</text>
<text x="178.1" y="136">CAM_MCLK4</text>
<text x="178.1" y="132.6">CCI_I2C_SDA0</text>
<text x="199.8" y="134.9">VREG_L11A_1P8</text>
<text x="87.2" y="142.3">VREG_L11A_1P8</text>
<text x="114.6" y="138.3">TP_INT_N</text>
<text x="114.6" y="141.7">I2C_TP_SDA</text>
<text x="114.6" y="140">I2C_TP_SCL</text>
<text x="178.1" y="139.4">CAM_D0N_R_1</text>
<text x="178.1" y="141.1">CAM_CLKP_R_1</text>
<text x="178.1" y="142.9">CAM_CLKN_R_1</text>
<text x="199.8" y="138.9">CAM_AVDD_2P8_2</text>
<text x="79.8" y="148.6">(FROM U801)</text>
<text x="86.6" y="148">LCM_PWM_CABC</text>
<text x="87.8" y="146.3">VDISP_M_OUT</text>
<text x="88" y="144.6">VDISP_P_OUT</text>
<text x="88.9" y="149.7">LED_SINK1</text>
<text x="114.6" y="144">TCN_LCM</text>
<text x="114.6" y="145.7">TCP_LCM</text>
<text x="114.6" y="147.4">LDM_IDO</text>
<text x="114.6" y="149.1">LDM_ID1</text>
<text x="178.1" y="146.3">SDC2_CMD</text>
<text x="178.1" y="148">SDC2_CLK</text>
<text x="178.1" y="149.7">SDC2_DATA_0:3</text>
<text x="86.1" y="154.3">(FROM U501)</text>
<text x="88.9" y="151.4">LED_SINK2</text>
<text x="92.3" y="154.3">ID3</text>
<text x="114.6" y="150.8">LCD_RESET</text>
<text x="114.6" y="152.6">LCM_ERROR</text>
<text x="114.6" y="156">TDN0_LCM[0:3]</text>
<text x="114.6" y="154.3">LCD_TE</text>
<text x="178.1" y="152">UIM1_RESET</text>
<text x="178.1" y="153.7">UIM1_CLK</text>
<text x="178.1" y="155.4">UIM1_DATA</text>
<text x="200.9" y="153.7">VSIM1</text>
<text x="114.6" y="158.3">TDP0_LCM[0:3]</text>
<text x="178.1" y="157.7">UIM2_RESET</text>
<text x="178.1" y="159.4">UIM2_CLK</text>
<text x="178.1" y="161.1">UIM2_DATA</text>
<text x="200.9" y="157.1">VSIM2</text>
<text x="200.9" y="160.5">VREG_L13A_1P8</text>
<text x="101.5" y="168">VREG_L3B_3P0</text>
<text x="122" y="166.8">BLSP_SPI3_MOS</text>
<text x="122" y="165.1">FP_INT_N_1</text>
<text x="174" y="163.4">UIM1_DET</text>
<text x="178.1" y="167.4">I2C_SENSORS_SCL</text>
<text x="179.2" y="163.4">UIM2_DET</text>
<text x="184.3" y="163.4">SD_CARD_DET</text>
<text x="100.9" y="172">VREG_L13A_1P8</text>
<text x="122" y="173.7">FP_SUB_RESET</text>
<text x="122" y="172">BLSP_SPI3_CS_N</text>
<text x="122" y="170.2">BLSP_SPI3_CLK</text>
<text x="122" y="168.5">BLSP_SPI3_MISO</text>
<text x="178.1" y="169.1">I2C_SENSORS_SDA</text>
<text x="200.9" y="168.5">VREG_L14_1P8</text>
<text x="200.9" y="173.7">VREG_L3B_3P0</text>
<text x="178.6" y="176.5">ALSP_INT_N</text>
<text x="200.9" y="175.4">VREG_L14A_1P8</text>
<text x="111.9" y="181.1">VREG_BOB</text>
<text x="127.2" y="180.5">IR_LED_EN</text>
<text x="178.6" y="181.7">ACC_GYRO_INT1</text>
<text x="178.6" y="183.3">ACC_GYRO_INT2</text>
<text x="200.9" y="180.5">VREG_L3B_3P0</text>
<text x="200.9" y="182.2">VREG_L14A_1P8</text>
</g>
<g font-size=".8">
<text x="54.1" y="68.8">FL2106</text>
<text x="66" y="67.6">FL2110</text>
<text x="207" y="74.5">U1002</text>
<text x="208" y="83.1">U1201</text>
<text x="191.4" y="85.9">MCAM CON</text>
<text x="208" y="87">U1202</text>
<text x="208" y="91.1">U1203</text>
<text x="191.3" y="104.2">MCAM CON</text>
<text x="208.5" y="104.7">U1204</text>
<text x="208.5" y="108.7">U1206</text>
<text x="191.9" y="121.8">FCAM A</text>
<text x="208.5" y="125.8">U1205</text>
<text x="192.1" y="138.9">FCAM B</text>
<text x="98.3" y="148.1">LCD&amp;TP</text>
<text x="110.6" y="170.9">FP CON</text>
<text x="191.8" y="169.8">E-SENSOR</text>
<text x="192.5" y="174.9">ALSP</text>
<text x="192.9" y="181.7">G+A</text>
</g>
</svg>
